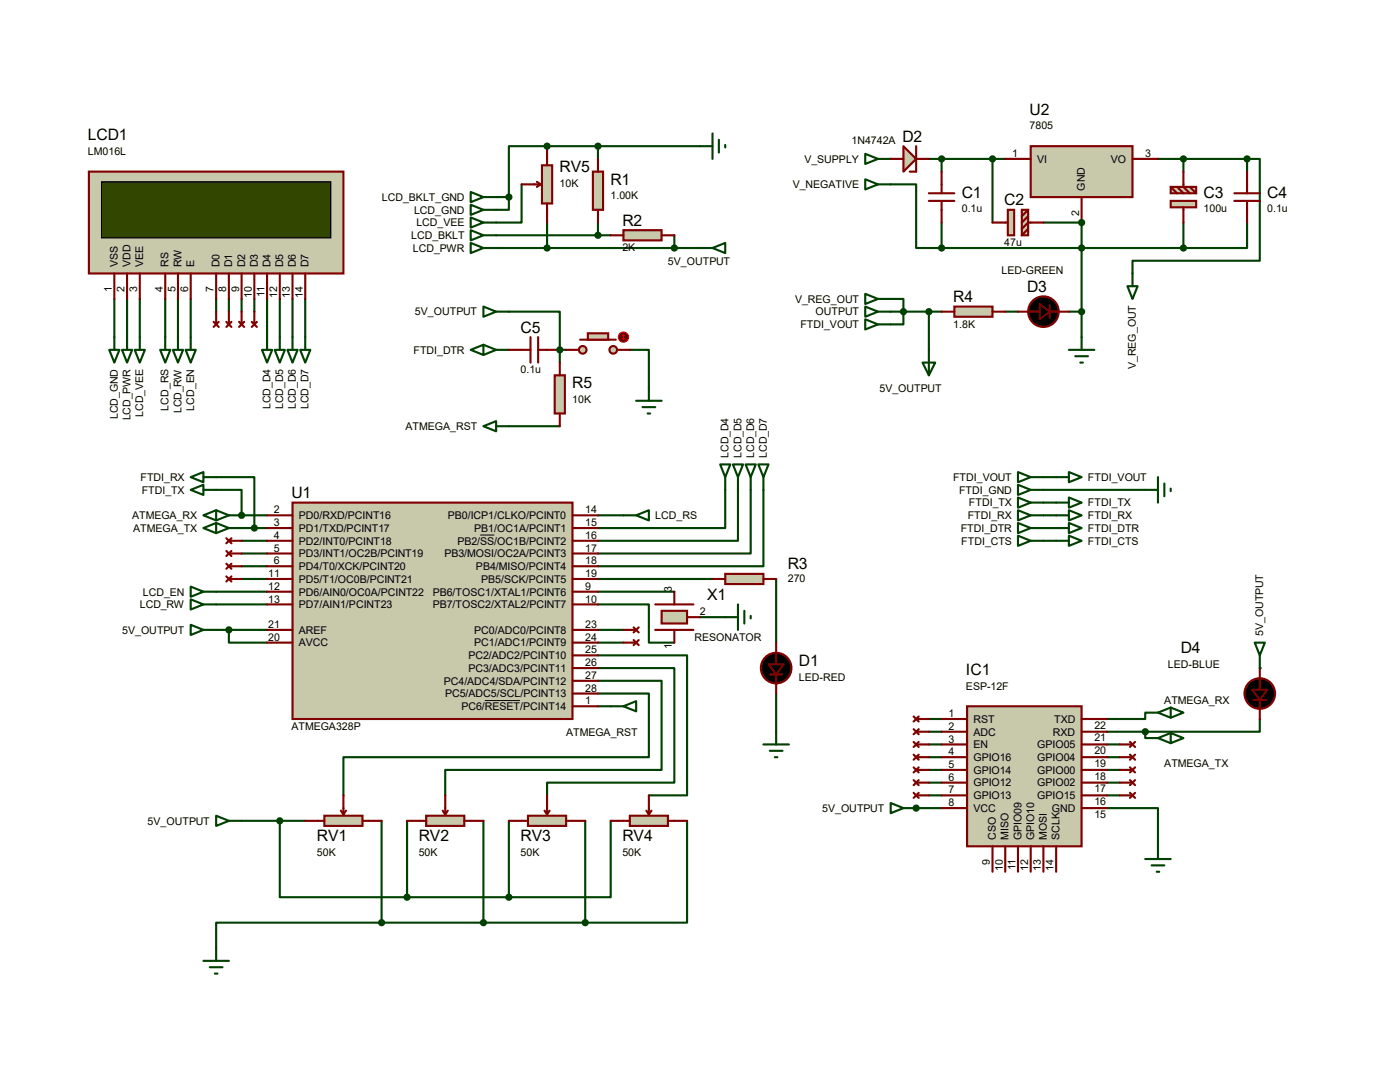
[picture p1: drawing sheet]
<svg xmlns="http://www.w3.org/2000/svg" width="279mm" height="216mm" viewBox="0 0 279 216" stroke-linecap="round" stroke-linejoin="round" font-family="sans-serif">
<g fill="none" stroke="#004000" stroke-width=".42">
<path d="M99 39.3h2.6M101.6 39.3v2.6h-2.6M104.1 36.8v7.6h-5.1M109.2 29.2h-7.6v10.1M22.8 59.6v7.7M25.4 59.6v7.7M27.9 59.6v7.7M33 59.6v7.7M35.5 59.6v7.7M38.1 59.6v7.7M43.1 59.6v2.6M45.7 59.6v2.6"/>
<path d="M48.2 59.6v2.6M50.8 59.6v2.6M53.3 59.6v7.7M55.8 59.6v7.7M58.4 59.6v7.7M60.9 59.6v7.7M99 46.9h22.9M119.3 44.4v2.5M48.2 107.9h5.1M48.2 110.4h5.1M48.2 113h5.1M48.2 115.5h5.1"/>
<path d="M119.3 118.1h15.3M53.3 125.7h-7.6v2.5h7.6M119.3 120.6h10.2v7.6h5.1M119.3 138.4h10.2v12.7h-61v7.6M119.3 135.8h12.7v17.8h-43.1v5.1M119.3 133.3h15.3v22.9h-25.4v2.5M119.3 130.8h17.8v27.9h-7.6M119.3 125.7h5.1M119.3 128.2h5.1M139.7 123.1h5M60.9 163.8h-5.1v15.2h25.4M76.2 163.8v20.3"/>
<path d="M81.2 163.8v15.2M81.2 179h20.4M96.5 163.8v20.3M101.6 163.8v15.2M116.8 163.8v20.3M121.9 163.8v15.2h-20.3M137.1 163.8v20.3h-20.3M76.2 184.1h-33.1v5.1M76.2 184.1h40.6"/>
</g>
<circle cx="109.2" cy="29.2" r=".21" fill="#004000"/>
<g fill="none" stroke="#004000" stroke-width=".42">
<path d="M109.2 29.2h30.5M119.3 29.2v2.5M109.2 44.4v5.1h-10.2M144.7 97.7v7.7h-25.4M147.3 97.7v10.2h-28M149.8 97.7v12.7h-30.5M152.4 97.7v15.3h-33.1M43.1 118.1h10.2M119.3 102.8h5.1M119.3 115.5h22.9M154.9 115.5v12.7M43.1 120.6h10.2"/>
<path d="M154.9 138.4v7.6M119.3 140.9h2.6"/>
</g>
<circle cx="177.8" cy="31.7" r=".21" fill="#004000"/>
<path d="M177.8 36.8h5v12.7h5.1M185.4 31.7h15.2M187.9 31.7v2.5M198.1 31.7v12.7M187.9 44.4v5.1M215.9 44.4v5.1h-28" fill="none" stroke="#004000" stroke-width=".42"/>
<circle cx="215.9" cy="44.4" r=".21" fill="#004000"/>
<g fill="none" stroke="#004000" stroke-width=".42">
<path d="M231.1 31.7h17.8M236.2 31.7v2.5M248.9 31.7h2.5v20.3h-25.4v2.6M248.9 31.7v2.5M109.2 49.5h30.5M134.6 46.9v2.6M177.8 59.6h2.5v5.1h-2.5M208.2 44.4h7.7M236.2 44.4v5.1M236.2 49.5h-20.3v17.8M248.9 44.4v5.1h-12.7M99 69.8h2.6"/>
<path d="M177.8 62.2h10.1M185.4 62.2v7.6M200.6 62.2h2.6M213.3 62.2h2.6M43.1 125.7h2.6M48.2 163.8h7.6"/>
</g>
<circle cx="111.7" cy="69.8" r=".21" fill="#004000"/>
<g fill="none" stroke="#004000" stroke-width=".42">
<path d="M101.6 62.2h10.1v7.6M111.7 69.8h1.3M111.7 69.8v2.5M125.7 69.8h3.8v7.6M43.1 95.2h7.7v10.2M43.1 97.7h5.1v5.1M101.6 85h10.1M208.2 97.7h20.4M208.2 95.2h2.6M45.7 105.4h7.6M45.7 102.8h7.6M208.2 107.9h2.6"/>
<path d="M208.2 105.4h2.6M208.2 102.8h2.6M208.2 100.3h2.6M185.4 143.5h2.5M185.4 146h2.5M185.4 148.5h2.5M185.4 151.1h2.5M185.4 153.6h2.5M185.4 156.2h2.5M220.9 148.5h2.6M220.9 151.1h2.6M220.9 153.6h2.6"/>
<path d="M220.9 156.2h2.6M220.9 158.7h2.6M231.1 142.2h-2.5v1.3h-7.7M182.8 161.2h5.1M220.9 161.2h10.2v7.7"/>
</g>
<circle cx="182.8" cy="161.2" r=".21" fill="#004000"/>
<path d="M185.4 158.7h2.5M220.9 146h7.7M228.6 146v1.3h2.5M251.4 143.5v2.5h-22.8" fill="none" stroke="#004000" stroke-width=".42"/>
<circle cx="251.4" cy="133.3" r=".21" fill="#004000"/>
<path d="M58.4 100.3h55.9v43.2h-55.9z" fill="#c8c8aa" stroke="#800000" stroke-width=".42"/>
<g fill="none" stroke="#800000" stroke-width=".42">
<path d="M53.3 102.8h5.1M53.3 105.4h5.1M53.3 110.4h5.1M53.3 107.9h5.1M53.3 118.1h5.1M53.3 115.5h5.1M53.3 113h5.1M114.3 102.8h5M114.3 105.4h5M114.3 110.4h5M114.3 107.9h5M114.3 118.1h5"/>
<path d="M114.3 115.5h5M114.3 113h5M53.3 120.6h5.1M53.3 128.2h5.1M53.3 125.7h5.1M114.3 120.6h5M114.3 138.4h5M114.3 135.8h5M114.3 133.3h5M114.3 130.8h5M114.3 128.2h5M114.3 125.7h5"/>
<path d="M130.8 120.6h7.6M130.8 125.7h7.6M114.3 140.9h5"/>
</g>
<path d="M95.8 106.8h2.8M96.8 139.8h7" fill="none" stroke="#000" stroke-width=".2"/>
<path d="M132 121.9h5.1v2.5h-5.1z" fill="#c8c8aa" stroke="#800000" stroke-width=".42"/>
<path d="M134.6 118.1v2.5M134.6 125.7v2.5M137.1 123.1h2.6" fill="none" stroke="#800000" stroke-width=".42"/>
<path d="M64.7 162.8h7.6v2h-7.6z" fill="#c8c8aa" stroke="#800000" stroke-width=".42"/>
<path d="M68.5 158.7v3.8M60.9 163.8h3.8M68 161.8l.5 .7M69 161.8l-.5 .7M72.3 163.8h3.9" fill="none" stroke="#800000" stroke-width=".42"/>
<path d="M85 162.8h7.7v2h-7.7z" fill="#c8c8aa" stroke="#800000" stroke-width=".42"/>
<path d="M88.9 158.7v3.8M81.2 163.8h3.8M88.3 161.8l.6 .7M89.4 161.8l-.5 .7M92.7 163.8h3.8" fill="none" stroke="#800000" stroke-width=".42"/>
<path d="M105.4 162.8h7.6v2h-7.6z" fill="#c8c8aa" stroke="#800000" stroke-width=".42"/>
<path d="M109.2 158.7v3.8M101.6 163.8h3.8M108.7 161.8l.5 .7M109.7 161.8l-.5 .7M113 163.8h3.8" fill="none" stroke="#800000" stroke-width=".42"/>
<path d="M125.7 162.8h7.6v2h-7.6z" fill="#c8c8aa" stroke="#800000" stroke-width=".42"/>
<g fill="none" stroke="#800000" stroke-width=".42">
<path d="M45.2 107.4l1 1M45.2 109.9l1 1.1M45.2 112.5l1 1M45.2 115l1 1M45.7 107.9h2.5M45.7 110.4h2.5M45.7 113h2.5M45.7 115.5h2.5M46.2 107.4l-1 1M46.2 109.9l-1 1.1M46.2 112.5l-1 1M46.2 115l-1 1"/>
<path d="M124.4 125.7h2.6M124.4 128.2h2.6M126.4 125.2l1.1 1M126.4 127.7l1.1 1M127.5 125.2l-1.1 1M127.5 127.7l-1.1 1M129.5 158.7v3.8M121.9 163.8h3.8M129 161.8l.5 .7M130 161.8l-.5 .7M133.3 163.8h3.8"/>
</g>
<g fill="#004000" stroke="#004000" stroke-width=".42">
<circle cx="55.8" cy="163.8" r=".51"/>
<circle cx="81.2" cy="179" r=".51"/>
<circle cx="101.6" cy="179" r=".51"/>
<circle cx="116.8" cy="184.1" r=".51"/>
<circle cx="96.5" cy="184.1" r=".51"/>
<circle cx="76.2" cy="184.1" r=".51"/>
<circle cx="45.7" cy="125.7" r=".51"/>
</g>
<path d="M144.7 123.1h2.6M147.3 120.6v5.1M148.5 121.9v2.5M149.8 122.9v.5M40.6 191.7h5.1M41.9 193h2.5M42.9 194.3h.5M43.1 189.2v2.5" fill="none" stroke="#004000" stroke-width=".42"/>
<path d="M17.7 34.2h50.8v20.4h-50.8z" fill="#c8c8aa" stroke="#800000" stroke-width=".42"/>
<path d="M20.3 36.3h45.7v11.2h-45.7z" fill="#324600" stroke="#000" stroke-width=".25"/>
<g fill="none" stroke="#800000" stroke-width=".42">
<path d="M22.8 54.6v5M25.4 54.6v5M27.9 54.6v5M33 54.6v5M35.5 54.6v5M38.1 54.6v5M43.1 54.6v5M45.7 54.6v5M48.2 54.6v5M50.8 54.6v5M53.3 54.6v5M55.8 54.6v5"/>
<path d="M58.4 54.6v5M60.9 54.6v5M42.6 64.2l1 1M43.1 62.2v2.5M43.6 64.2l-1 1M45.2 64.2l1 1M45.7 62.2v2.5M46.2 64.2l-1 1M47.7 64.2l1 1M48.2 62.2v2.5M48.7 64.2l-1 1M50.2 64.2l1.1 1"/>
<path d="M50.8 62.2v2.5M51.3 64.2l-1.1 1"/>
</g>
<g fill="none" stroke="#004000" stroke-width=".42">
<path d="M93.9 38.3l2.6 1-2.6 1zM96.5 39.3h2.5M93.9 40.9l2.6 1-2.6 1zM93.9 43.4l2.6 1-2.6 1zM93.9 45.9l2.6 1-2.6 1.1zM93.9 48.5l2.6 1-2.6 1zM96.5 41.9h2.5M96.5 44.4h2.5M96.5 46.9h2.5M96.5 49.5h2.5M21.8 69.8h2l-1 2.5zM22.8 67.3v2.5"/>
<path d="M24.3 69.8h2.1l-1 2.5zM25.4 67.3v2.5M26.9 69.8h2l-1 2.5zM27.9 67.3v2.5M32 69.8h2l-1 2.5zM33 67.3v2.5M34.5 69.8h2l-1 2.5zM35.5 67.3v2.5M37 69.8h2.1l-1 2.5zM38.1 67.3v2.5M52.3 69.8h2l-1 2.5zM53.3 67.3v2.5"/>
<path d="M54.8 69.8h2.1l-1.1 2.5zM55.8 67.3v2.5M57.4 69.8h2l-1 2.5zM58.4 67.3v2.5M59.9 69.8h2l-1 2.5zM60.9 67.3v2.5"/>
</g>
<path d="M108.2 33h2v7.6h-2z" fill="#c8c8aa" stroke="#800000" stroke-width=".42"/>
<path d="M104.1 36.8h3.8M107.1 36.3l.8 .5M107.9 36.8l-.8 .5M109.2 29.2v3.8M109.2 40.6v3.8" fill="none" stroke="#800000" stroke-width=".42"/>
<circle cx="101.6" cy="39.3" r=".51" fill="#004000" stroke="#004000" stroke-width=".42"/>
<path d="M118.3 34.2h2.1v7.7h-2.1z" fill="#c8c8aa" stroke="#800000" stroke-width=".42"/>
<path d="M119.3 31.7v2.5M119.3 41.9v2.5" fill="none" stroke="#800000" stroke-width=".42"/>
<path d="M124.4 45.9h7.6v2.1h-7.6z" fill="#c8c8aa" stroke="#800000" stroke-width=".42"/>
<path d="M121.9 46.9h2.5M132 46.9h2.6" fill="none" stroke="#800000" stroke-width=".42"/>
<g fill="#004000" stroke="#004000" stroke-width=".42">
<circle cx="119.3" cy="46.9" r=".51"/>
<circle cx="109.2" cy="29.2" r=".51"/>
<circle cx="109.2" cy="49.5" r=".51"/>
<circle cx="119.3" cy="29.2" r=".51"/>
</g>
<g fill="none" stroke="#004000" stroke-width=".42">
<path d="M139.7 29.2h2.5M142.2 26.6v5.1M143.5 27.9v2.5M144.7 28.9v.5M38.1 117.1l2.5 1-2.5 1zM38.1 119.6l2.5 1-2.5 1zM40.6 102.8l2.5-1v2zM40.6 105.4l2.5-1v2zM40.6 118.1h2.5M43.1 101.8l2.6 1-2.6 1M43.1 104.4l2.6 1-2.6 1M124.4 102.8h2.6"/>
<path d="M127 102.8l2.5-1v2zM40.6 120.6h2.5"/>
</g>
<path d="M144.7 114.5h7.7v2h-7.7z" fill="#c8c8aa" stroke="#800000" stroke-width=".42"/>
<path d="M142.2 115.5h2.5M152.4 115.5h2.5M154.9 128.2v4.3M154.9 134.6v3.8" fill="none" stroke="#800000" stroke-width=".42"/>
<circle cx="154.9" cy="133.3" r="3" fill="#000" stroke="#800000" stroke-width=".42"/>
<path d="M153.6 134.6h2.6" fill="none" stroke="#800000" stroke-width=".38"/>
<path d="M153.4 132.5h3l-1.5 2.1z" fill="#000" stroke="#800000" stroke-width=".38"/>
<g fill="none" stroke="#004000" stroke-width=".42">
<path d="M172.7 30.7l2.5 1-2.5 1zM175.2 31.7h2.6M213.3 69.8h5.1M214.6 71.1h2.5M215.6 72.3h.5M215.9 67.3v2.5M143.7 92.7h2.1l-1.1 2.5zM144.7 95.2v2.5M146.3 92.7h2l-1 2.5zM147.3 95.2v2.5M148.8 92.7h2l-1 2.5zM149.8 95.2v2.5"/>
<path d="M151.3 92.7h2.1l-1 2.5zM152.4 95.2v2.5M152.4 148.5h5M153.6 149.8h2.6M154.6 151.1h.6M154.9 146v2.5"/>
</g>
<path d="M205.7 29.2h20.3v10.1h-20.3z" fill="#c8c8aa" stroke="#800000" stroke-width=".42"/>
<path d="M200.6 31.7h5.1M215.9 39.3v5.1M226 31.7h5.1" fill="none" stroke="#800000" stroke-width=".42"/>
<path d="M121.9 140.9h2.5M124.4 140.9l2.6-1v2z" fill="none" stroke="#004000" stroke-width=".42"/>
<path d="M180.3 29.2l2.5 2.5-2.5 2.5z" fill="#c8c8aa" stroke="#800000" stroke-width=".42"/>
<path d="M177.8 31.7h2.5M182.8 29.2v5h-1.2M182.8 31.7h2.6M185.4 38.6h5.1M187.9 34.2v4.4M185.4 40.1h5.1M187.9 40.1v4.3" fill="none" stroke="#800000" stroke-width=".42"/>
<path d="M172.7 35.8l2.5 1-2.5 1zM175.2 36.8h2.6" fill="none" stroke="#004000" stroke-width=".42"/>
<g fill="#004000" stroke="#004000" stroke-width=".42">
<circle cx="187.9" cy="31.7" r=".51"/>
<circle cx="215.9" cy="49.5" r=".51"/>
<circle cx="187.9" cy="49.5" r=".51"/>
<circle cx="198.1" cy="31.7" r=".51"/>
</g>
<g fill="#c8c8aa" stroke="#800000" stroke-width=".42">
<path d="M201.1 41.9h1.3v5h-1.3z"/>
<path d="M203.9 41.9h1.3v5h-1.3z"/>
</g>
<path d="M198.1 44.4h3M205.2 41.9l-1.3 1.2M205.2 43.1l-1.3 1.3M205.2 45.7l-1.3 1.2M208.2 44.4h-3l-1.3 1.3" fill="none" stroke="#800000" stroke-width=".42"/>
<circle cx="215.9" cy="44.4" r=".51" fill="#004000" stroke="#004000" stroke-width=".42"/>
<g fill="#c8c8aa" stroke="#800000" stroke-width=".42">
<path d="M233.6 40.1h5.1v1.3h-5.1z"/>
<path d="M233.6 37.3h5.1v1.3h-5.1z"/>
</g>
<path d="M233.6 37.3l1.3 1.3M234.9 37.3l1.3 1.3M236.2 34.2v3.1l1.2 1.3M237.4 37.3l1.3 1.3M246.3 38.6h5.1M248.9 34.2v4.4M236.2 41.4v3M246.3 40.1h5.1M248.9 40.1v4.3" fill="none" stroke="#800000" stroke-width=".42"/>
<g fill="#004000" stroke="#004000" stroke-width=".42">
<circle cx="236.2" cy="31.7" r=".51"/>
<circle cx="236.2" cy="49.5" r=".51"/>
<circle cx="248.9" cy="31.7" r=".51"/>
<circle cx="185.4" cy="62.2" r=".51"/>
<circle cx="180.3" cy="62.2" r=".51"/>
</g>
<path d="M172.7 58.6l2.5 1-2.5 1.1zM175.2 59.6h2.6M225 57.1h2l-1 2.5zM226 54.6v2.5M172.7 61.2l2.5 1-2.5 1zM172.7 63.7l2.5 1-2.5 1zM175.2 62.2h2.6M175.2 64.7h2.6" fill="none" stroke="#004000" stroke-width=".42"/>
<path d="M190.5 61.2h7.6v2h-7.6z" fill="#c8c8aa" stroke="#800000" stroke-width=".42"/>
<path d="M187.9 62.2h2.6M198.1 62.2h2.5M203.2 62.2h4.3M209.5 62.2h3.8" fill="none" stroke="#800000" stroke-width=".42"/>
<circle cx="208.2" cy="62.2" r="3" fill="#000" stroke="#800000" stroke-width=".42"/>
<path d="M209.5 60.9v2.6" fill="none" stroke="#800000" stroke-width=".38"/>
<path d="M207.5 60.7l2 1.5-2 1.5z" fill="#000" stroke="#800000" stroke-width=".38"/>
<g fill="#004000" stroke="#004000" stroke-width=".42">
<circle cx="215.9" cy="62.2" r=".51"/>
<circle cx="134.6" cy="49.5" r=".51"/>
</g>
<path d="M139.7 49.5h2.5M142.2 49.5l2.5-1v2zM184.1 72.3h2.5l-1.2 2.6zM185.4 69.8v5.1M38.1 124.7l2.5 1-2.5 1zM40.6 125.7h2.5M43.1 162.8l2.6 1-2.6 1zM45.7 163.8h2.5" fill="none" stroke="#004000" stroke-width=".42"/>
<g fill="#c8c8aa" stroke="#800000" stroke-width=".42">
<circle cx="122.4" cy="69.8" r=".76"/>
<circle cx="116.3" cy="69.8" r=".76"/>
</g>
<path d="M115.8 67.8h7.1" fill="none" stroke="#800000" stroke-width=".42"/>
<path d="M117.3 66.5h4.1v1.3h-4.1z" fill="#c8c8aa" stroke="#800000" stroke-width=".42"/>
<path d="M113 69.8h2.5M123.1 69.8h2.6" fill="none" stroke="#800000" stroke-width=".42"/>
<circle cx="124.4" cy="67.3" r="1.02" fill="#400000" stroke="#f00" stroke-width=".21"/>
<path d="M124.2 67.5l.2 .3M124.4 66.8v1M124.4 66.8l-.2 .2M124.4 66.8l.3 .2M124.7 67.5l-.3 .3" fill="none" stroke="#f00" stroke-width=".21"/>
<path d="M93.9 69.8l2.6-1v2zM96.5 68.8l2.5 1-2.5 1" fill="none" stroke="#004000" stroke-width=".42"/>
<path d="M101.6 69.8h4.3M105.9 67.3v5M107.4 67.3v5M107.4 69.8h4.3" fill="none" stroke="#800000" stroke-width=".42"/>
<circle cx="111.7" cy="69.8" r=".51" fill="#004000" stroke="#004000" stroke-width=".42"/>
<path d="M110.7 74.9h2v7.6h-2z" fill="#c8c8aa" stroke="#800000" stroke-width=".42"/>
<path d="M111.7 72.3v2.6M111.7 82.5v2.5" fill="none" stroke="#800000" stroke-width=".42"/>
<g fill="none" stroke="#004000" stroke-width=".42">
<path d="M96.5 61.2l2.5 1-2.5 1zM99 62.2h2.6M127 80h5M129.5 77.4v2.6M38.1 95.2l2.5-1v2zM38.1 97.7l2.5-1v2.1zM40.6 97.7h2.5M40.6 95.2h2.5M96.5 85l2.5-1v2.1zM99 85h2.6M128.2 81.2h2.6M129.2 82.5h.6"/>
<path d="M203.2 99.3l2.5 1-2.5 1zM203.2 96.7l2.5 1-2.5 1.1zM203.2 94.2l2.5 1-2.5 1zM205.7 97.7h2.5M205.7 95.2h2.5M210.8 95.2h2.5M213.3 94.2l2.6 1-2.6 1zM213.3 99.3l2.6 1-2.6 1zM228.6 97.7h2.5M231.1 95.2v5.1M232.4 96.5v2.5M233.6 97.5v.5"/>
<path d="M203.2 104.4l2.5 1-2.5 1zM203.2 101.8l2.5 1-2.5 1zM203.2 106.9l2.5 1-2.5 1zM205.7 105.4h2.5M205.7 102.8h2.5M205.7 100.3h2.5M205.7 107.9h2.5M210.8 105.4h2.5M210.8 102.8h2.5M210.8 100.3h2.5M210.8 107.9h2.5M213.3 106.9l2.6 1-2.6 1z"/>
<path d="M213.3 104.4l2.6 1-2.6 1zM213.3 101.8l2.6 1-2.6 1z"/>
</g>
<g fill="#004000" stroke="#004000" stroke-width=".42">
<circle cx="48.2" cy="102.8" r=".51"/>
<circle cx="50.8" cy="105.4" r=".51"/>
</g>
<path d="M193 140.9h22.9v28h-22.9z" fill="#c8c8aa" stroke="#800000" stroke-width=".42"/>
<g fill="none" stroke="#800000" stroke-width=".42">
<path d="M251.4 133.3v4.3M251.4 139.7v3.8M182.3 143l1 1M182.3 145.5l1 1M182.3 148l1 1.1M182.3 150.6l1 1M182.3 153.1l1 1M182.3 155.7l1 1M182.3 158.2l1 1M182.8 143.5h2.6M182.8 146h2.6M182.8 148.5h2.6"/>
<path d="M182.8 151.1h2.6M182.8 153.6h2.6M182.8 156.2h2.6M182.8 158.7h2.6M183.3 143l-1 1M183.3 145.5l-1 1M183.3 148l-1 1.1M183.3 150.6l-1 1M183.3 153.1l-1 1M183.3 155.7l-1 1M183.3 158.2l-1 1M187.9 143.5h5.1"/>
<path d="M187.9 146h5.1M187.9 148.5h5.1M187.9 151.1h5.1M187.9 153.6h5.1M187.9 156.2h5.1M187.9 158.7h5.1M215.9 143.5h5M215.9 146h5M215.9 148.5h5M215.9 151.1h5M215.9 153.6h5M215.9 156.2h5"/>
<path d="M215.9 158.7h5M223.5 148.5h2.5M223.5 151.1h2.5M223.5 153.6h2.5M223.5 156.2h2.5M223.5 158.7h2.5M225.5 148l1 1.1M225.5 150.6l1 1M225.5 153.1l1 1M225.5 155.7l1 1M225.5 158.2l1 1M226.5 148l-1 1.1"/>
<path d="M226.5 150.6l-1 1M226.5 153.1l-1 1M226.5 155.7l-1 1M226.5 158.2l-1 1M187.9 161.2h5.1M198.1 168.9v5M200.6 168.9v5M203.2 168.9v5M205.7 168.9v5M208.2 168.9v5M210.8 168.9v5M215.9 161.2h5"/>
</g>
<path d="M250.4 128.2h2l-1 2.6zM251.4 130.8v2.5M233.6 141.2l2.6 1-2.6 1zM233.6 146.3l2.6 1-2.6 1zM233.6 141.2l-2.5 1 2.5 1M233.6 146.3l-2.5 1 2.5 1M177.8 160.2l2.5 1-2.5 1.1zM180.3 161.2h2.5M228.6 171.4h5M229.8 172.7h2.6M230.8 173.9h.6M231.1 168.9v2.5" fill="none" stroke="#004000" stroke-width=".42"/>
<g fill="#004000" stroke="#004000" stroke-width=".42">
<circle cx="182.8" cy="161.2" r=".51"/>
<circle cx="228.6" cy="146" r=".51"/>
</g>
<circle cx="251.4" cy="138.4" r="3" fill="#000" stroke="#800000" stroke-width=".42"/>
<path d="M250.1 139.7h2.6" fill="none" stroke="#800000" stroke-width=".38"/>
<path d="M249.9 137.6h3l-1.5 2.1z" fill="#000" stroke="#800000" stroke-width=".38"/>
<g font-size="3.1">
<text x="205.5" y="22.9">U2</text>
<text x="17.5" y="28">LCD1</text>
<text x="180.1" y="28.3">D2</text>
<text x="111.7" y="34.3">RV5</text>
<text x="121.8" y="36.9">R1</text>
<text x="191.9" y="39.4">C1</text>
<text x="200.4" y="41">C2</text>
<text x="240.2" y="39.4">C3</text>
<text x="252.9" y="39.4">C4</text>
<text x="124.2" y="45">R2</text>
<text x="205" y="58.3">D3</text>
<text x="190.2" y="60.3">R4</text>
<text x="103.9" y="66.4">C5</text>
<text x="114.2" y="77.5">R5</text>
<text x="58.2" y="99.4">U1</text>
<text x="157.2" y="113.6">R3</text>
<text x="141.1" y="119.7">X1</text>
<text x="235.6" y="130.3">D4</text>
<text x="159.4" y="132.9">D1</text>
<text x="192.8" y="134.7">IC1</text>
<text x="63.2" y="167.9">RV1</text>
<text x="83.6" y="167.9">RV2</text>
<text x="103.9" y="167.9">RV3</text>
<text x="124.2" y="167.9">RV4</text>
</g>
<g font-size="2.1">
<text x="169.9" y="28.8">1N4742A</text>
<text x="205.5" y="25.8">7805</text>
<text x="17.5" y="30.9">LM016L</text>
<text x="160.5" y="32.5">V_SUPPLY</text>
<text x="202" y="31.3">1</text>
<text x="207" y="32.5">VI</text>
<text x="221.7" y="32.5">VO</text>
<text x="228.6" y="31.3">3</text>
<text x="76.2" y="40.1">LCD_BKLT_GND</text>
<text x="111.7" y="37.3">10K</text>
<text x="121.8" y="39.8">1.00K</text>
<text x="158.2" y="37.5">V_NEGATIVE</text>
<text x="216.5" y="38.1" transform="rotate(-90 216.5 38.1)">GND</text>
<text x="82" y="47.7">LCD_BKLT</text>
<text x="82.6" y="42.6">LCD_GND</text>
<text x="83.1" y="45.2">LCD_VEE</text>
<text x="191.9" y="42.3">0.1u</text>
<text x="215.3" y="43.1" transform="rotate(-90 215.3 43.1)">2</text>
<text x="240.2" y="42.3">100u</text>
<text x="252.9" y="42.3">0.1u</text>
<text x="23.5" y="53.3" transform="rotate(-90 23.5 53.3)">VSS</text>
<text x="26" y="53.3" transform="rotate(-90 26 53.3)">VDD</text>
<text x="28.6" y="53.3" transform="rotate(-90 28.6 53.3)">VEE</text>
<text x="33.7" y="53.3" transform="rotate(-90 33.7 53.3)">RS</text>
<text x="36.2" y="53.3" transform="rotate(-90 36.2 53.3)">RW</text>
<text x="38.7" y="53.3" transform="rotate(-90 38.7 53.3)">E</text>
<text x="43.8" y="53.3" transform="rotate(-90 43.8 53.3)">D0</text>
<text x="46.4" y="53.3" transform="rotate(-90 46.4 53.3)">D1</text>
<text x="48.9" y="53.3" transform="rotate(-90 48.9 53.3)">D2</text>
<text x="51.4" y="53.3" transform="rotate(-90 51.4 53.3)">D3</text>
<text x="54" y="53.3" transform="rotate(-90 54 53.3)">D4</text>
<text x="56.5" y="53.3" transform="rotate(-90 56.5 53.3)">D5</text>
<text x="59.1" y="53.3" transform="rotate(-90 59.1 53.3)">D6</text>
<text x="61.6" y="53.3" transform="rotate(-90 61.6 53.3)">D7</text>
<text x="82.4" y="50.2">LCD_PWR</text>
<text x="124.2" y="50.1">2K</text>
<text x="133.3" y="52.8">5V_OUTPUT</text>
<text x="200.4" y="49.1">47u</text>
<text x="22.3" y="58.3" transform="rotate(-90 22.3 58.3)">1</text>
<text x="24.9" y="58.3" transform="rotate(-90 24.9 58.3)">2</text>
<text x="27.4" y="58.3" transform="rotate(-90 27.4 58.3)">3</text>
<text x="32.5" y="58.3" transform="rotate(-90 32.5 58.3)">4</text>
<text x="35" y="58.3" transform="rotate(-90 35 58.3)">5</text>
<text x="37.6" y="58.3" transform="rotate(-90 37.6 58.3)">6</text>
<text x="42.6" y="58.3" transform="rotate(-90 42.6 58.3)">7</text>
<text x="45.2" y="58.3" transform="rotate(-90 45.2 58.3)">8</text>
<text x="47.7" y="58.3" transform="rotate(-90 47.7 58.3)">9</text>
<text x="50.3" y="59.4" transform="rotate(-90 50.3 59.4)">10</text>
<text x="52.8" y="59.3" transform="rotate(-90 52.8 59.3)">11</text>
<text x="55.3" y="59.4" transform="rotate(-90 55.3 59.4)">12</text>
<text x="57.9" y="59.4" transform="rotate(-90 57.9 59.4)">13</text>
<text x="60.4" y="59.4" transform="rotate(-90 60.4 59.4)">14</text>
<text x="199.9" y="54.7">LED-GREEN</text>
<text x="82.8" y="62.9">5V_OUTPUT</text>
<text x="158.7" y="60.4">V_REG_OUT</text>
<text x="159.7" y="65.5">FTDI_VOUT</text>
<text x="162.8" y="62.9">OUTPUT</text>
<text x="190.2" y="65.4">1.8K</text>
<text x="82.5" y="70.6">FTDI_DTR</text>
<text x="103.9" y="74.5">0.1u</text>
<text x="226.7" y="73.7" transform="rotate(-90 226.7 73.7)">V_REG_OUT</text>
<text x="23.5" y="83.6" transform="rotate(-90 23.5 83.6)">LCD_GND</text>
<text x="26" y="83.9" transform="rotate(-90 26 83.9)">LCD_PWR</text>
<text x="28.6" y="83.2" transform="rotate(-90 28.6 83.2)">LCD_VEE</text>
<text x="33.7" y="81.9" transform="rotate(-90 33.7 81.9)">LCD_RS</text>
<text x="36.2" y="82.5" transform="rotate(-90 36.2 82.5)">LCD_RW</text>
<text x="38.7" y="81.9" transform="rotate(-90 38.7 81.9)">LCD_EN</text>
<text x="54" y="81.7" transform="rotate(-90 54 81.7)">LCD_D4</text>
<text x="56.5" y="81.7" transform="rotate(-90 56.5 81.7)">LCD_D5</text>
<text x="59.1" y="81.7" transform="rotate(-90 59.1 81.7)">LCD_D6</text>
<text x="61.6" y="81.7" transform="rotate(-90 61.6 81.7)">LCD_D7</text>
<text x="114.2" y="80.4">10K</text>
<text x="175.5" y="78.2">5V_OUTPUT</text>
<text x="80.9" y="85.8">ATMEGA_RST</text>
<text x="28" y="96">FTDI_RX</text>
<text x="145.4" y="91.4" transform="rotate(-90 145.4 91.4)">LCD_D4</text>
<text x="148" y="91.4" transform="rotate(-90 148 91.4)">LCD_D5</text>
<text x="150.5" y="91.4" transform="rotate(-90 150.5 91.4)">LCD_D6</text>
<text x="153" y="91.4" transform="rotate(-90 153 91.4)">LCD_D7</text>
<text x="190.2" y="96">FTDI_VOUT</text>
<text x="217.1" y="96">FTDI_VOUT</text>
<text x="28.3" y="98.5">FTDI_TX</text>
<text x="191.4" y="98.5">FTDI_GND</text>
<text x="193.4" y="101">FTDI_TX</text>
<text x="217.1" y="101">FTDI_TX</text>
<text x="26.4" y="103.6">ATMEGA_RX</text>
<text x="26.6" y="106.1">ATMEGA_TX</text>
<text x="54.7" y="107.5">4</text>
<text x="54.7" y="105">3</text>
<text x="54.7" y="102.4">2</text>
<text x="59.6" y="106.1">PD1/TXD/PCINT17</text>
<text x="59.6" y="103.6">PD0/RXD/PCINT16</text>
<text x="89.4" y="103.6">PB0/ICP1/CLKO/PCINT0</text>
<text x="94.7" y="106.1">PB1/OC1A/PCINT1</text>
<text x="116.8" y="102.4">14</text>
<text x="116.8" y="105">15</text>
<text x="116.8" y="107.5">16</text>
<text x="130.8" y="103.6">LCD_RS</text>
<text x="191.7" y="106.1">FTDI_DTR</text>
<text x="193.1" y="103.6">FTDI_RX</text>
<text x="217.1" y="106.1">FTDI_DTR</text>
<text x="217.1" y="103.6">FTDI_RX</text>
<text x="54.7" y="112.6">6</text>
<text x="54.7" y="110.1">5</text>
<text x="59.6" y="113.7">PD4/T0/XCK/PCINT20</text>
<text x="59.6" y="111.2">PD3/INT1/OC2B/PCINT19</text>
<text x="59.6" y="108.7">PD2/INT0/PCINT18</text>
<text x="88.7" y="111.2">PB3/MOSI/OC2A/PCINT3</text>
<text x="91.3" y="108.7">PB2/SS/OC1B/PCINT2</text>
<text x="95" y="113.7">PB4/MISO/PCINT4</text>
<text x="116.8" y="110.1">17</text>
<text x="116.8" y="112.6">18</text>
<text x="191.9" y="108.7">FTDI_CTS</text>
<text x="217.1" y="108.7">FTDI_CTS</text>
<text x="28.5" y="118.8">LCD_EN</text>
<text x="53.5" y="117.7">12</text>
<text x="53.5" y="115.1">11</text>
<text x="59.6" y="118.8">PD6/AIN0/OC0A/PCINT22</text>
<text x="59.6" y="116.3">PD5/T1/OC0B/PCINT21</text>
<text x="86.4" y="118.8">PB6/TOSC1/XTAL1/PCINT6</text>
<text x="96.1" y="116.3">PB5/SCK/PCINT5</text>
<text x="116.8" y="115.1">19</text>
<text x="116.8" y="117.7">9</text>
<text x="134.1" y="118.1" transform="rotate(-90 134.1 118.1)">3</text>
<text x="157.2" y="116.2">270</text>
<text x="27.9" y="121.4">LCD_RW</text>
<text x="53.5" y="125.3">21</text>
<text x="53.5" y="120.2">13</text>
<text x="59.6" y="121.4">PD7/AIN1/PCINT23</text>
<text x="86.4" y="121.4">PB7/TOSC2/XTAL2/PCINT7</text>
<text x="116.8" y="120.2">10</text>
<text x="116.8" y="125.3">23</text>
<text x="139.7" y="122.8">2</text>
<text x="24.4" y="126.4">5V_OUTPUT</text>
<text x="53.5" y="127.8">20</text>
<text x="59.6" y="129">AVCC</text>
<text x="59.6" y="126.4">AREF</text>
<text x="93.5" y="131.5">PC2/ADC2/PCINT10</text>
<text x="94.7" y="129">PC1/ADC1/PCINT9</text>
<text x="94.7" y="126.4">PC0/ADC0/PCINT8</text>
<text x="116.8" y="130.4">25</text>
<text x="116.8" y="127.8">24</text>
<text x="134.1" y="129.4" transform="rotate(-90 134.1 129.4)">1</text>
<text x="138.6" y="127.8">RESONATOR</text>
<text x="252.1" y="127" transform="rotate(-90 252.1 127)">5V_OUTPUT</text>
<text x="88.6" y="136.6">PC4/ADC4/SDA/PCINT12</text>
<text x="93.5" y="134.1">PC3/ADC3/PCINT11</text>
<text x="116.8" y="135.5">27</text>
<text x="116.8" y="132.9">26</text>
<text x="159.4" y="135.8">LED-RED</text>
<text x="192.8" y="137.6">ESP-12F</text>
<text x="233.1" y="133.3">LED-BLUE</text>
<text x="88.8" y="139.1">PC5/ADC5/SCL/PCINT13</text>
<text x="92.1" y="141.7">PC6/RESET/PCINT14</text>
<text x="116.8" y="140.5">1</text>
<text x="116.8" y="138">28</text>
<text x="189.3" y="143.1">1</text>
<text x="232.4" y="140.4">ATMEGA_RX</text>
<text x="58.2" y="145.6">ATMEGA328P</text>
<text x="113" y="146.8">ATMEGA_RST</text>
<text x="189.3" y="145.6">2</text>
<text x="189.3" y="148.2">3</text>
<text x="194.3" y="144.2">RST</text>
<text x="194.3" y="146.8">ADC</text>
<text x="194.3" y="149.3">EN</text>
<text x="207" y="149.3">GPIO05</text>
<text x="210.1" y="146.8">RXD</text>
<text x="210.4" y="144.2">TXD</text>
<text x="218.4" y="148">21</text>
<text x="218.4" y="145.4">22</text>
<text x="189.3" y="150.7">4</text>
<text x="189.3" y="153.2">5</text>
<text x="189.3" y="155.8">6</text>
<text x="194.3" y="151.8">GPIO16</text>
<text x="194.3" y="154.4">GPIO14</text>
<text x="207" y="154.4">GPIO00</text>
<text x="207" y="151.8">GPIO04</text>
<text x="218.4" y="155.6">18</text>
<text x="218.4" y="153">19</text>
<text x="218.4" y="150.5">20</text>
<text x="232.4" y="153.1">ATMEGA_TX</text>
<text x="189.3" y="158.3">7</text>
<text x="189.3" y="160.9">8</text>
<text x="194.3" y="156.9">GPIO12</text>
<text x="194.3" y="159.5">GPIO13</text>
<text x="207" y="159.5">GPIO15</text>
<text x="207" y="156.9">GPIO02</text>
<text x="218.4" y="160.7">16</text>
<text x="218.4" y="158.1">17</text>
<text x="29.5" y="164.5">5V_OUTPUT</text>
<text x="164.1" y="162">5V_OUTPUT</text>
<text x="194.3" y="162">VCC</text>
<text x="198.8" y="167.6" transform="rotate(-90 198.8 167.6)">CSO</text>
<text x="201.3" y="167.6" transform="rotate(-90 201.3 167.6)">MISO</text>
<text x="203.8" y="167.6" transform="rotate(-90 203.8 167.6)">GPIO09</text>
<text x="206.4" y="167.6" transform="rotate(-90 206.4 167.6)">GPIO10</text>
<text x="208.9" y="167.6" transform="rotate(-90 208.9 167.6)">MOSI</text>
<text x="209.9" y="162">GND</text>
<text x="211.5" y="167.6" transform="rotate(-90 211.5 167.6)">SCLK</text>
<text x="218.4" y="163.2">15</text>
<text x="63.2" y="170.8">50K</text>
<text x="83.6" y="170.8">50K</text>
<text x="103.9" y="170.8">50K</text>
<text x="124.2" y="170.8">50K</text>
<text x="197.6" y="172.6" transform="rotate(-90 197.6 172.6)">9</text>
<text x="200.1" y="173.7" transform="rotate(-90 200.1 173.7)">10</text>
<text x="202.6" y="173.6" transform="rotate(-90 202.6 173.6)">11</text>
<text x="205.2" y="173.7" transform="rotate(-90 205.2 173.7)">12</text>
<text x="207.7" y="173.7" transform="rotate(-90 207.7 173.7)">13</text>
<text x="210.3" y="173.7" transform="rotate(-90 210.3 173.7)">14</text>
</g>
</svg>
